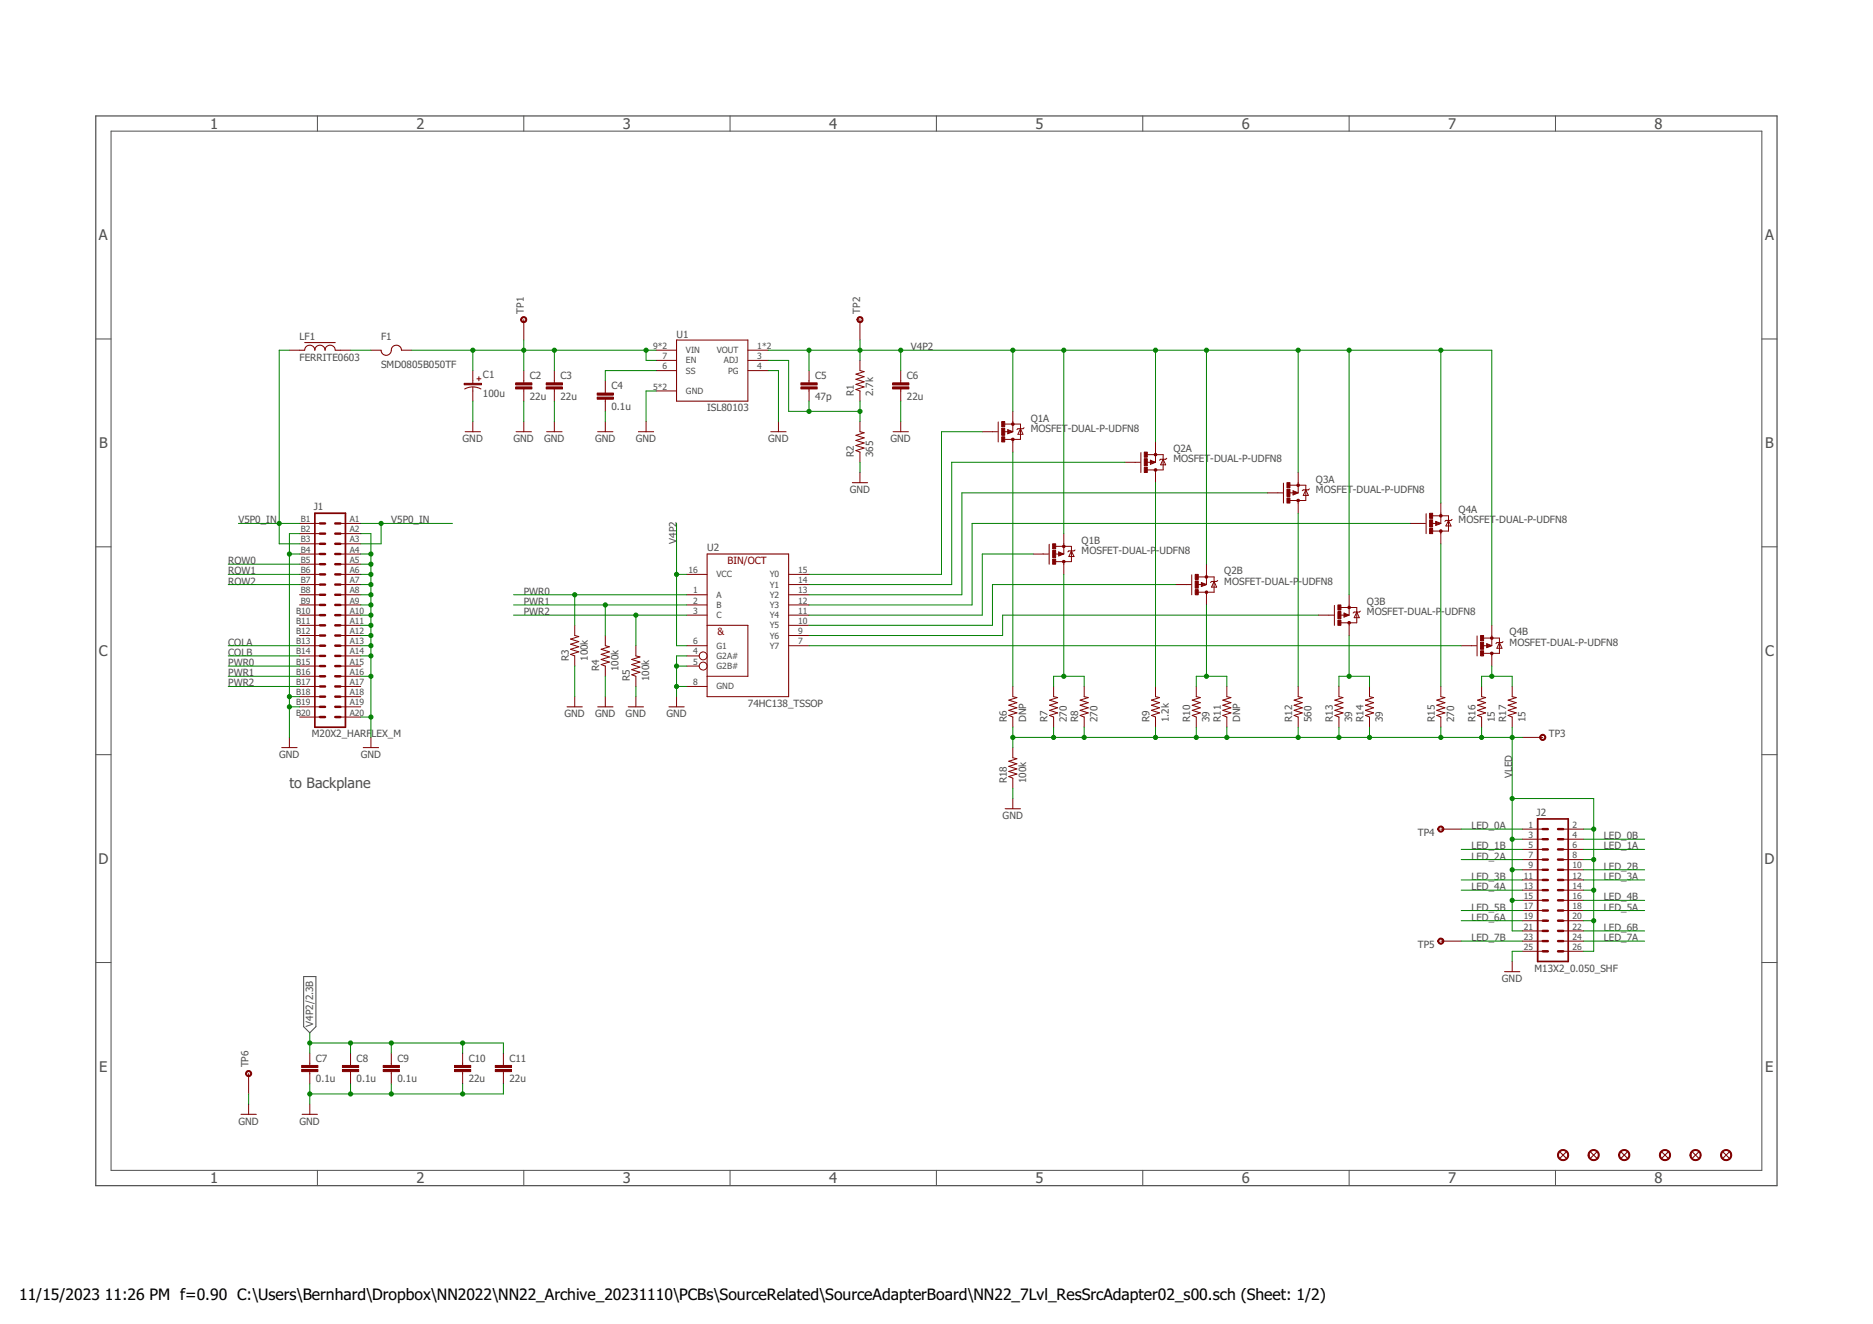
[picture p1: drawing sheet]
<svg xmlns="http://www.w3.org/2000/svg" width="420mm" height="297mm" viewBox="0 0 420 297" stroke-linecap="round" stroke-linejoin="round" font-family="sans-serif">
<path d="M21.5 26h377.1v240h-377.1z" fill="none" stroke="#505050" stroke-width=".28"/>
<g fill="none" stroke="#505050" stroke-width=".22">
<path d="M24.9 29.4h370.3v233.2h-370.3zM71.2 26v3.4M117.5 26v3.4M163.8 26v3.4M210.1 26v3.4M256.3 26v3.4M302.6 26v3.4M348.9 26v3.4M21.5 76.1h3.4M395.2 76.1h3.4M21.5 122.7h3.4M395.2 122.7h3.4"/>
<path d="M21.5 169.3h3.4M395.2 169.3h3.4M21.5 215.9h3.4M395.2 215.9h3.4M71.2 262.6v3.4M117.5 262.6v3.4M163.8 262.6v3.4M210.1 262.6v3.4M256.3 262.6v3.4M302.6 262.6v3.4M348.9 262.6v3.4"/>
</g>
<path d="M68.1 219.1h2.8v11.2l-1.4 1.4-1.4-1.4z" fill="none" stroke="#505050" stroke-width=".23"/>
<g fill="none" stroke="#800000" stroke-width=".23">
<path d="M67.2 78.6h1.1a1.14 1.14 0 0 1 1.2-1.2 1.14 1.14 0 0 1 1.1 1.2 1.14 1.14 0 0 1 1.2-1.2 1.14 1.14 0 0 1 1.1 1.2 1.14 1.14 0 0 1 1.2-1.2 1.14 1.14 0 0 1 1.1 1.2h1.1M68.3 76.9h6.9M85.5 78.6a1.17 1.17 0 0 0 1.3 1.1 1.17 1.17 0 0 0 1-1.4 1.15 1.15 0 0 1 1.3-.9 1.15 1.15 0 0 1 1 1.2M151.8 76.3h16v13.7h-16zM104.2 87.3l1.6-.5 1.1 .1 1 .4M104.4 96.9h3.4M115.8 96.9h3.4M122.6 96.9h3.5M134.1 96.9h3.4M143.2 96.9h3.4M172.9 96.9h3.4M200.3 96.9h3.5"/>
<path d="M223.9 94.7v4.4M191.2 108.3h3.4M255.9 101.5v4.5M287.9 108.4v4.5M319.9 115.3v4.4M158.6 124.3h18.3v32h-18.3zM235.4 122.1v4.5M267.3 129v4.4M299.3 135.8v4.5M127.2 158.6h3.4M134.1 158.6h3.4M140.9 158.6h3.5"/>
<path d="M150.1 158.6h3.4M158.6 140.3h9.2v11.4h-9.2M331.3 142.7v4.5M63.2 167.7h3.4M81.5 167.7h3.4M225.5 181.4h3.4M337.5 218h3.4M54.1 250h3.4M67.8 250h3.4M349.9 258.5l1.4 1.3M351.3 258.5l-1.4 1.3M356.8 258.5l1.4 1.3"/>
<path d="M358.2 258.5l-1.4 1.3M363.7 258.5l1.3 1.3M365 258.5l-1.3 1.3M372.8 258.5l1.4 1.3M374.2 258.5l-1.4 1.3M379.7 258.5l1.3 1.3M381 258.5l-1.3 1.3M386.5 258.5l1.4 1.3M387.9 258.5l-1.4 1.3"/>
</g>
<g fill="none" stroke="#800000" stroke-width=".22">
<path d="M64.9 78.6h2.3M76.3 78.6h2.3M83.2 78.6h2.3M90.1 78.6h2.3M117.5 71.7v4.6M147.2 78.6h4.6M167.8 78.6h4.5M192.9 71.7v4.6M106.1 83.1v3M106.1 86.8v3.2M106.1 94.6v2.3M107 85h.9"/>
<path d="M107.4 84.5v.9M117.5 83.1v2.8M117.5 87.3v2.7M117.5 94.6v2.3M124.4 83.1v2.8M124.4 87.3v2.7M124.4 94.6v2.3M135.8 85.4v2.8M135.8 89.6v2.7M135.8 94.6v2.3M144.9 94.6v2.3M147.2 80.9h4.6"/>
<path d="M147.2 87.7h4.6M147.2 83.1h4.6M167.8 80.9h4.5M167.8 83.1h4.5M174.6 94.6v2.3M181.5 83.1v2.8M181.5 87.3v2.7M192.9 80.9v2.2l.9 .3-1.8 .5 1.8 .6-1.8 .6 1.8 .6-1.8 .5 1.8 .6-1.8 .6 .9 .3v2.3M192.9 94.6v2.3l.9 .2-1.8 .6 1.8 .5-1.8 .6 1.8 .6-1.8 .5 1.8 .6-1.8 .6 .9 .3v2.3M202.1 83.1v2.8M202.1 87.3v2.7M202.1 94.6v2.3"/>
<path d="M220.3 96.9h3.5M225.4 96.9h.8M225.4 95.1h3.5v3.5h-3.5M226.1 96.4l1.1 .5-1.1 .4zM227.2 92.3v4.6M227.2 98.6v2.8M228.9 96.2l.6 1.2h-1.2zM229.7 95.9l-.2 .3h-1.2l-.2 .2M259.2 99.1v4.6M67.2 117.4h4.6M67.2 119.7h4.6M76.3 117.4h4.6"/>
<path d="M76.3 119.7h4.6M192.9 106v2.3M238.6 119.7v4.6M252.3 103.7h3.5M257.4 103.7h.8M257.4 102h3.5v3.4h-3.5M258.1 103.3l1.1 .4-1.1 .5zM259.2 105.4v2.9M260.9 103l.6 1.3h-1.2zM261.7 102.8l-.2 .2h-1.2l-.2 .3M284.4 110.6h3.4M289.4 110.6h.8"/>
<path d="M289.4 108.9h3.5v3.4h-3.5M290.1 110.1l1.1 .5-1.1 .4zM291.2 106v4.6M291.2 112.3v2.8M292.9 109.9l.6 1.2h-1.1zM293.7 109.7l-.2 .2h-1.1l-.3 .2M316.4 117.4h3.4M321.4 117.4h.8M321.4 115.7h3.5v3.4h-3.5M322.1 117l1.1 .4-1.1 .5zM323.2 112.9v4.5M323.2 119.1v2.9"/>
<path d="M324.9 116.8l.6 1.2h-1.1zM325.7 116.5l-.2 .3h-1.1l-.3 .2M67.2 122h4.6M67.2 124.3h4.6M67.2 126.6h4.6M67.2 128.9h4.6M67.2 131.1h4.6M67.2 133.4h4.6M67.2 135.7h4.6M67.2 138h4.6M76.3 122h4.6M76.3 124.3h4.6"/>
<path d="M76.3 126.6h4.6M76.3 128.9h4.6M76.3 131.1h4.6M76.3 133.4h4.6M76.3 135.7h4.6M76.3 138h4.6M154.1 128.9h4.5M154.1 133.4h4.5M154.1 135.7h4.5M154.1 138h4.5M176.9 128.9h4.6M176.9 131.1h4.6"/>
<path d="M176.9 133.4h4.6M176.9 135.7h4.6M176.9 138h4.6M231.8 124.3h3.4M236.8 124.3h.8M236.8 122.6h3.5v3.4h-3.5M237.5 123.8l1.1 .5-1.1 .4zM238.6 126v2.9M240.3 123.6l.6 1.3h-1.1zM241.2 123.4l-.3 .2h-1.1l-.3 .2M263.8 131.1h3.4M268.8 131.1h.8"/>
<path d="M268.8 129.4h3.6v3.5h-3.6M269.5 130.7l1.1 .4-1.1 .5zM270.6 126.6v4.5M270.6 132.9v2.8M272.4 130.5l.5 1.2h-1.1zM273.2 130.2l-.3 .3h-1.1l-.3 .2M295.8 138h3.4M300.8 138h.8M300.8 136.3h3.6v3.4h-3.6M301.5 137.5l1.1 .5-1.1 .5zM302.6 133.4v4.6M302.6 139.7v2.9"/>
<path d="M304.4 137.3l.5 1.3h-1.1zM305.2 137.1l-.3 .2h-1.1l-.2 .2M67.2 140.3h4.6M67.2 142.6h4.6M67.2 144.9h4.6M67.2 147.2h4.6M67.2 149.4h4.6M67.2 151.7h4.6M67.2 154h4.6M67.2 156.3h4.6M67.2 158.6h4.6M76.3 140.3h4.6"/>
<path d="M76.3 142.6h4.6M76.3 144.9h4.6M76.3 147.2h4.6M76.3 149.4h4.6M76.3 151.7h4.6M76.3 154h4.6M76.3 156.3h4.6M76.3 158.6h4.6M128.9 140.3v2.3l.9 .2-1.8 .6 1.8 .6-1.8 .5 1.8 .6-1.8 .6 1.8 .5-1.8 .6 .9 .4v2.2M128.9 156.3v2.3M135.8 142.6v2.3l.9 .2-1.8 .6 1.8 .5-1.8 .6 1.8 .6-1.8 .6 1.8 .5-1.8 .6 .9 .3v2.3M135.8 156.3v2.3"/>
<path d="M142.6 144.9v2.3l1 .2-1.9 .6 1.9 .5-1.9 .6 1.9 .6-1.9 .5 1.9 .6-1.9 .6 .9 .3v2.3M142.6 156.3v2.3M151.8 156.3v2.3M154.1 144.9h4.5M154.1 147.2h2.7M154.1 149.4h2.7M154.1 154h4.5M176.9 140.3h4.6M176.9 142.6h4.6M176.9 144.9h4.6M227.2 154v2.3l.9 .2-1.8 .6 1.8 .5-1.8 .6 1.8 .6-1.8 .6 1.8 .5-1.8 .6 .9 .4v2.3M236.3 154v2.3l1 .2-1.9 .6 1.9 .5-1.9 .6 1.9 .6-1.9 .6 1.9 .5-1.9 .6 .9 .4v2.3"/>
<path d="M243.2 154v2.3l.9 .2-1.8 .6 1.8 .5-1.8 .6 1.8 .6-1.8 .6 1.8 .5-1.8 .6 .9 .4v2.3M259.2 154v2.3l.9 .2-1.8 .6 1.8 .5-1.8 .6 1.8 .6-1.8 .6 1.8 .5-1.8 .6 .9 .4v2.3M268.4 154v2.3l.9 .2-1.9 .6 1.9 .5-1.9 .6 1.9 .6-1.9 .6 1.9 .5-1.9 .6 1 .4v2.3M275.2 154v2.3l.9 .2-1.8 .6 1.8 .5-1.8 .6 1.8 .6-1.8 .6 1.8 .5-1.8 .6 .9 .4v2.3M291.2 154v2.3l.9 .2-1.8 .6 1.8 .5-1.8 .6 1.8 .6-1.8 .6 1.8 .5-1.8 .6 .9 .4v2.3M300.4 154v2.3l.9 .2-1.9 .6 1.9 .5-1.9 .6 1.9 .6-1.9 .6 1.9 .5-1.9 .6 1 .4v2.3M307.2 154v2.3l.9 .2-1.8 .6 1.8 .5-1.8 .6 1.8 .6-1.8 .6 1.8 .5-1.8 .6 .9 .4v2.3M323.2 154v2.3l.9 .2-1.8 .6 1.8 .5-1.8 .6 1.8 .6-1.8 .6 1.8 .5-1.8 .6 .9 .4v2.3M327.8 144.9h3.4M332.4 154v2.3l.9 .2-1.9 .6 1.9 .5-1.9 .6 1.9 .6-1.9 .6 1.9 .5-1.9 .6 1 .4v2.3M332.8 144.9h.8M332.8 143.2h3.6v3.4h-3.6"/>
<path d="M333.5 144.4l1.1 .5-1.1 .4zM334.6 140.3v4.6M334.6 146.6v2.8M336.4 144.2l.5 1.2h-1.1zM337.2 144l-.3 .2h-1.1l-.2 .2M339.2 154v2.3l.9 .2-1.8 .6 1.8 .5-1.8 .6 1.8 .6-1.8 .6 1.8 .5-1.8 .6 .9 .4v2.3M64.9 165.4v2.3M67.2 160.9h4.6M76.3 160.9h4.6M83.2 165.4v2.3M227.2 167.7v2.3l.9 .2-1.8 .6 1.8 .6-1.8 .5 1.8 .6-1.8 .6 1.8 .6-1.8 .5 .9 .4v2.3M227.2 179.2v2.2"/>
<path d="M341.5 165.4h4.6M323.2 186h4.6M341.5 186h4.6M341.5 188.3h4.6M341.5 190.6h4.6M341.5 192.8h4.6M341.5 195.1h4.6M341.5 197.4h4.6M341.5 199.7h4.6M350.6 186h4.6M350.6 188.3h4.6M350.6 190.6h4.6"/>
<path d="M350.6 192.8h4.6M350.6 195.1h4.6M350.6 197.4h4.6M350.6 199.7h4.6M323.2 211.1h4.6M339.2 215.7v2.3M341.5 202h4.6M341.5 204.3h4.6M341.5 206.6h4.6M341.5 208.9h4.6M341.5 211.1h4.6M341.5 213.4h4.6"/>
<path d="M350.6 202h4.6M350.6 204.3h4.6M350.6 206.6h4.6M350.6 208.9h4.6M350.6 211.1h4.6M350.6 213.4h4.6M69.5 236.3v2.7M78.6 236.3v2.7M87.8 236.3v2.7M103.8 236.3v2.7M112.9 236.3v2.7M55.8 240.9v4.5"/>
<path d="M55.8 247.7v2.3M69.5 240.4v2.7M69.5 247.7v2.3M78.6 240.4v2.7M87.8 240.4v2.7M103.8 240.4v2.7M112.9 240.4v2.7"/>
<circle cx="157.7" cy="147.2" r=".89"/>
<circle cx="157.7" cy="149.4" r=".89"/>
</g>
<g fill="none" stroke="#800000" stroke-width=".55">
<path d="M71.8 119.7h1.1M71.8 117.4h1.1M75.2 119.7h1.1M75.2 117.4h1.1M71.8 122h1.1M71.8 124.3h1.1M71.8 126.6h1.1M71.8 128.9h1.1M71.8 131.1h1.1M71.8 133.4h1.1M71.8 135.7h1.1M71.8 138h1.1"/>
<path d="M75.2 122h1.1M75.2 124.3h1.1M75.2 126.6h1.1M75.2 128.9h1.1M75.2 131.1h1.1M75.2 133.4h1.1M75.2 135.7h1.1M75.2 138h1.1M71.8 144.9h1.1M71.8 142.6h1.1M71.8 140.3h1.1M71.8 147.2h1.1"/>
<path d="M71.8 149.4h1.1M71.8 151.7h1.1M71.8 154h1.1M71.8 156.3h1.1M71.8 158.6h1.1M75.2 144.9h1.1M75.2 142.6h1.1M75.2 140.3h1.1M75.2 147.2h1.1M75.2 149.4h1.1M75.2 151.7h1.1M75.2 154h1.1"/>
<path d="M75.2 156.3h1.1M75.2 158.6h1.1M71.8 160.9h1.1M75.2 160.9h1.1M346.1 190.6h1.1M346.1 188.3h1.1M346.1 186h1.1M346.1 192.8h1.1M346.1 195.1h1.1M346.1 197.4h1.1M346.1 199.7h1.1M349.5 190.6h1.1"/>
<path d="M349.5 188.3h1.1M349.5 186h1.1M349.5 192.8h1.1M349.5 195.1h1.1M349.5 197.4h1.1M349.5 199.7h1.1M346.1 202h1.1M346.1 204.3h1.1M346.1 206.6h1.1M346.1 213.4h1.1M346.1 211.1h1.1M346.1 208.9h1.1"/>
<path d="M349.5 202h1.1M349.5 204.3h1.1M349.5 206.6h1.1M349.5 213.4h1.1M349.5 211.1h1.1M349.5 208.9h1.1"/>
</g>
<path d="M70.6 115.1h6.9v48.1h-6.9zM344.9 183.7h6.9v32h-6.9z" fill="none" stroke="#800000" stroke-width=".38"/>
<g fill="#800000" stroke="#800000" stroke-width=".22">
<path d="M55.3 240.4a.69 .69 0 0 1 1.1 .1 .69 .69 0 0 1-.5 1 .69 .69 0 0 1-.8-.6h.2a.46 .46 0 0 1 .6-.5 .46 .46 0 0 1 .2 .7 .46 .46 0 0 1-.7-.1l-.1-.1h-.2z" fill-rule="evenodd"/>
<path d="M322.7 185.5a.69 .69 0 0 1 1.1 .2 .69 .69 0 0 1-.4 1 .69 .69 0 0 1-.9-.7h.2a.46 .46 0 0 1 .6-.5 .46 .46 0 0 1 .2 .8 .46 .46 0 0 1-.7-.1l-.3-.2z" fill-rule="evenodd"/>
<path d="M322.7 210.7a.69 .69 0 0 1 1.1 .1 .69 .69 0 0 1-.4 1 .69 .69 0 0 1-.9-.7h.2a.46 .46 0 0 1 .7-.4 .46 .46 0 0 1 .1 .7 .46 .46 0 0 1-.7-.1l-.1-.2h-.2z" fill-rule="evenodd"/>
<path d="M192.4 71.2a.68 .68 0 0 1 1.1 .1 .68 .68 0 0 1-.4 1.1 .68 .68 0 0 1-.9-.7h.3a.46 .46 0 0 1 .6-.4 .46 .46 0 0 1 .1 .8 .46 .46 0 0 1-.7-.2v-.2h-.3z" fill-rule="evenodd"/>
<path d="M349.8 258.3a1.26 1.26 0 0 1 1.9 .2 1.26 1.26 0 0 1-.8 1.9 1.26 1.26 0 0 1-1.5-1.3h.2a1.03 1.03 0 0 1 1.5-.9 1.03 1.03 0 0 1 .2 1.7 1.03 1.03 0 0 1-1.6-.5l-.1-.3h-.2z" fill-rule="evenodd"/>
<path d="M356.6 258.3a1.26 1.26 0 0 1 2 .2 1.26 1.26 0 0 1-.8 1.9 1.26 1.26 0 0 1-1.6-1.3h.3a1.03 1.03 0 0 1 1.4-.9 1.03 1.03 0 0 1 .3 1.7 1.03 1.03 0 0 1-1.7-.5v-.3h-.3z" fill-rule="evenodd"/>
<path d="M363.5 258.3a1.26 1.26 0 0 1 1.9 .2 1.26 1.26 0 0 1-.7 1.9 1.26 1.26 0 0 1-1.6-1.3h.2a1.03 1.03 0 0 1 1.5-.9 1.03 1.03 0 0 1 .2 1.7 1.03 1.03 0 0 1-1.6-.5l-.1-.3h-.2z" fill-rule="evenodd"/>
<path d="M372.6 258.3a1.26 1.26 0 0 1 2 .2 1.26 1.26 0 0 1-.8 1.9 1.26 1.26 0 0 1-1.6-1.3h.3a1.03 1.03 0 0 1 1.4-.9 1.03 1.03 0 0 1 .3 1.7 1.03 1.03 0 0 1-1.7-.5v-.3h-.3z" fill-rule="evenodd"/>
<path d="M379.5 258.3a1.26 1.26 0 0 1 1.9 .2 1.26 1.26 0 0 1-.7 1.9 1.26 1.26 0 0 1-1.6-1.3h.2a1.03 1.03 0 0 1 1.5-.9 1.03 1.03 0 0 1 .2 1.7 1.03 1.03 0 0 1-1.6-.5l-.1-.3h-.2z" fill-rule="evenodd"/>
<path d="M386.3 258.3a1.26 1.26 0 0 1 2 .2 1.26 1.26 0 0 1-.8 1.9 1.26 1.26 0 0 1-1.5-1.3h.2a1.02 1.02 0 0 1 1.4-.9 1.02 1.02 0 0 1 .3 1.7 1.02 1.02 0 0 1-1.7-.5v-.3h-.2z" fill-rule="evenodd"/>
<path d="M117 71.2a.68 .68 0 0 1 1.1 .2 .68 .68 0 0 1-.4 1 .68 .68 0 0 1-.9-.7h.2a.46 .46 0 0 1 .7-.4 .46 .46 0 0 1 .1 .8 .46 .46 0 0 1-.7-.2l-.1-.2h-.2z" fill-rule="evenodd"/>
<path d="M345.6 165a.69 .69 0 0 1 1.1 .1 .69 .69 0 0 1-.5 1 .69 .69 0 0 1-.8-.7h.2a.46 .46 0 0 1 .6-.4 .46 .46 0 0 1 .2 .7 .46 .46 0 0 1-.7-.1l-.3-.2z" fill-rule="evenodd"/>
<circle cx="227.2" cy="98.6" r=".3"/>
<circle cx="227.2" cy="95.1" r=".3"/>
<circle cx="238.6" cy="126" r=".3"/>
<circle cx="238.6" cy="122.6" r=".3"/>
<circle cx="259.2" cy="105.4" r=".3"/>
<circle cx="259.2" cy="102" r=".3"/>
<circle cx="291.2" cy="112.3" r=".3"/>
<circle cx="291.2" cy="108.9" r=".3"/>
<circle cx="323.2" cy="119.1" r=".3"/>
<circle cx="323.2" cy="115.7" r=".3"/>
<circle cx="270.6" cy="132.9" r=".3"/>
<circle cx="270.6" cy="129.4" r=".3"/>
<circle cx="302.6" cy="139.7" r=".3"/>
<circle cx="302.6" cy="136.3" r=".3"/>
<circle cx="334.6" cy="146.6" r=".3"/>
<circle cx="334.6" cy="143.2" r=".3"/>
</g>
<g fill="#800000" stroke="#800000" stroke-width=".22">
<path d="M104.1 86h3.9v.3h-3.9z"/>
<path d="M115.7 86.8h3.6v.5h-3.6z"/>
<path d="M115.7 85.9h3.6v.5h-3.6z"/>
<path d="M200.2 86.8h3.7v.5h-3.7z"/>
<path d="M200.2 85.9h3.7v.5h-3.7z"/>
<path d="M67.7 239.9h3.6v.5h-3.6z"/>
<path d="M67.7 239h3.6v.5h-3.6z"/>
<path d="M76.8 239.9h3.7v.5h-3.7z"/>
<path d="M76.8 239h3.7v.5h-3.7z"/>
<path d="M122.5 86.8h3.7v.5h-3.7z"/>
<path d="M122.5 85.9h3.7v.5h-3.7z"/>
<path d="M134 89.1h3.6v.5h-3.6z"/>
<path d="M134 88.2h3.6v.4h-3.6z"/>
<path d="M179.7 86.8h3.6v.5h-3.6z"/>
<path d="M179.7 85.9h3.6v.5h-3.6z"/>
<path d="M224.7 98h.7v1.1h-.7z"/>
<path d="M224.7 94.6h.7v1.1h-.7z"/>
<path d="M224.7 96.1h.7v1.6h-.7z"/>
<path d="M236.1 125.4h.7v1.2h-.7z"/>
<path d="M236.1 122h.7v1.1h-.7z"/>
<path d="M236.1 123.5h.7v1.6h-.7z"/>
<path d="M256.7 104.9h.7v1.1h-.7z"/>
<path d="M256.7 101.4h.7v1.2h-.7z"/>
<path d="M256.7 102.9h.7v1.6h-.7z"/>
<path d="M288.7 111.7h.7v1.2h-.7z"/>
<path d="M288.7 108.3h.7v1.1h-.7z"/>
<path d="M288.7 109.8h.7v1.6h-.7z"/>
<path d="M320.7 118.6h.7v1.1h-.7z"/>
<path d="M320.7 115.1h.7v1.2h-.7z"/>
<path d="M320.7 116.6h.7v1.6h-.7z"/>
<path d="M268.1 132.3h.7v1.1h-.7z"/>
<path d="M268.1 128.9h.7v1.1h-.7z"/>
<path d="M268.1 130.3h.7v1.7h-.7z"/>
<path d="M300.1 139.1h.7v1.2h-.7z"/>
<path d="M300.1 135.7h.7v1.2h-.7z"/>
<path d="M300.1 137.2h.7v1.6h-.7z"/>
<path d="M332.1 146h.7v1.2h-.7z"/>
<path d="M332.1 142.6h.7v1.1h-.7z"/>
<path d="M332.1 144.1h.7v1.6h-.7z"/>
<path d="M102 239.9h3.6v.5h-3.6z"/>
<path d="M102 239h3.6v.5h-3.6z"/>
<path d="M111.1 239.9h3.6v.5h-3.6z"/>
<path d="M111.1 239h3.6v.5h-3.6z"/>
<path d="M86 239.9h3.6v.5h-3.6z"/>
<path d="M86 239h3.6v.5h-3.6z"/>
</g>
<path d="M226.4 96.9h-.2v-.3l.8 .3-.8 .2M258.4 103.7h-.2v-.2l.8 .2-.8 .2M290.4 110.6h-.2v-.3l.8 .3-.8 .2M322.4 117.4h-.2v-.2l.8 .2-.8 .3M237.8 124.3h-.2v-.2l.8 .2-.8 .2M269.8 131.1h-.2v-.2l.8 .2-.8 .3M301.8 138h-.2v-.2l.8 .2-.8 .2M333.8 144.9h-.2v-.3l.8 .3-.8 .2" fill="none" stroke="#800000" stroke-width=".28"/>
<g fill="none" stroke="#008000" stroke-width=".22">
<path d="M64.9 78.6h-2.3v43.4h4.6M78.6 78.6h4.6M92.4 78.6h54.8M106.1 78.6v4.5M117.5 76.3v6.8M124.4 78.6v4.5M144.9 78.6v2.3h2.3M172.3 78.6h162.3v61.7M181.5 78.6v4.5M192.9 76.3v4.6M202.1 78.6v4.5M227.2 78.6v13.7"/>
<path d="M238.6 78.6v41.1M259.2 78.6v20.5M270.6 78.6v48M291.2 78.6v27.4M302.6 78.6v54.8M323.2 78.6v34.3M106.1 90v4.6M117.5 90v4.6M124.4 90v4.6M135.8 92.3v2.3M147.2 83.1h-11.4v2.3M147.2 87.7h-2.3v6.9"/>
<path d="M172.3 83.1h2.3v11.5M172.3 80.9h4.6v11.4h16M181.5 90v2.3M192.9 90v4.6M202.1 90v4.6M220.3 96.9h-9.1v32h-29.7M53.5 117.4h13.7M67.2 119.7h-2.3v45.7M80.9 119.7h2.3v45.7M80.9 117.4h20.6M85.5 117.4v4.6h-4.6M151.8 117.4v27.5h2.3"/>
<path d="M192.9 103.7v2.3M227.2 101.4v52.6M252.3 103.7h-38.8v27.4h-32M259.2 108.3v45.7M284.4 110.6h-68.6v22.8h-34.3M291.2 115.1v38.9M316.4 117.4h-98.3v18.3h-36.6M51.2 128.9h16M51.2 131.1h16M51.2 126.6h16M64.9 124.3h2.3M80.9 124.3h2.3"/>
<path d="M80.9 128.9h2.3M80.9 131.1h2.3M80.9 126.6h2.3M80.9 138h2.3M80.9 135.7h2.3M80.9 133.4h2.3M115.2 138h38.9M115.2 135.7h38.9M115.2 133.4h38.9M128.9 133.4v6.9M135.8 135.7v6.9M142.6 138v6.9"/>
<path d="M151.8 128.9h2.3M231.8 124.3h-11.5v13.7h-38.8M238.6 128.9v22.8M263.8 131.1h-41.2v9.2h-41.1M270.6 135.7v16M295.8 138h-70.9v4.6h-43.4M323.2 122v32M51.2 144.9h16M51.2 151.7h16M51.2 147.2h16M51.2 149.4h16M51.2 154h16"/>
<path d="M64.9 158.6h2.3M64.9 156.3h2.3M80.9 140.3h2.3M80.9 144.9h2.3M80.9 151.7h2.3M80.9 147.2h2.3M80.9 142.6h2.3M128.9 149.4v6.9M135.8 151.7v4.6M142.6 154v2.3M151.8 149.4h2.3M151.8 154h2.3"/>
<path d="M154.1 147.2h-2.3v9.1M181.5 144.9h146.3M236.3 154v-2.3h6.9v2.3M268.4 154v-2.3h6.8v2.3M300.4 154v-2.3h6.8v2.3M302.6 142.6v9.1M332.4 154v-2.3h6.8v2.3M334.6 149.4v2.3M80.9 160.9h2.3M227.2 163.2v4.5M227.2 176.9v2.3M227.2 165.4h114.3"/>
<path d="M236.3 163.2v2.2M243.2 163.2v2.2M259.2 163.2v2.2M268.4 163.2v2.2M275.2 163.2v2.2M291.2 163.2v2.2M300.4 163.2v2.2M307.2 163.2v2.2M323.2 163.2v2.2M332.4 163.2v2.2M339.2 163.2v45.7h2.3M339.2 179.2h18.3v34.2h-2.3"/>
<path d="M327.8 186h13.7M327.8 190.6h13.7M327.8 192.8h13.7M327.8 197.4h13.7M327.8 199.7h13.7M339.2 188.3h2.3M339.2 195.1h2.3M355.2 186h2.3M355.2 188.3h13.7M355.2 190.6h13.7M355.2 192.8h2.3M355.2 197.4h13.7"/>
<path d="M355.2 199.7h2.3M355.2 195.1h13.7M327.8 211.1h13.7M327.8 204.3h13.7M327.8 206.6h13.7M339.2 202h2.3M341.5 213.4h-2.3v2.3M355.2 211.1h13.7M355.2 204.3h13.7M355.2 206.6h2.3M355.2 202h13.7M355.2 208.9h13.7"/>
<path d="M69.5 231.7v4.6M69.5 234h43.4v2.3M78.6 234v2.3M87.8 234v2.3M103.8 234v2.3M55.8 245.4v2.3M69.5 243.1v4.6M78.6 243.1v2.3M87.8 243.1v2.3M103.8 243.1v2.3M112.9 243.1v2.3h-43.4"/>
</g>
<g fill="#008000" stroke="#008000" stroke-width=".22">
<circle cx="64.9" cy="158.6" r=".47"/>
<circle cx="64.9" cy="156.3" r=".47"/>
<circle cx="64.9" cy="124.3" r=".47"/>
<circle cx="83.2" cy="128.9" r=".47"/>
<circle cx="83.2" cy="131.1" r=".47"/>
<circle cx="83.2" cy="140.3" r=".47"/>
<circle cx="83.2" cy="144.9" r=".47"/>
<circle cx="83.2" cy="151.7" r=".47"/>
<circle cx="83.2" cy="160.9" r=".47"/>
<circle cx="83.2" cy="124.3" r=".47"/>
<circle cx="83.2" cy="126.6" r=".47"/>
<circle cx="83.2" cy="147.2" r=".47"/>
<circle cx="83.2" cy="138" r=".47"/>
<circle cx="83.2" cy="135.7" r=".47"/>
<circle cx="83.2" cy="133.4" r=".47"/>
<circle cx="83.2" cy="142.6" r=".47"/>
<circle cx="69.5" cy="245.4" r=".47"/>
<circle cx="78.6" cy="245.4" r=".47"/>
<circle cx="103.8" cy="245.4" r=".47"/>
<circle cx="87.8" cy="245.4" r=".47"/>
<circle cx="151.8" cy="149.4" r=".47"/>
<circle cx="151.8" cy="154" r=".47"/>
<circle cx="69.5" cy="234" r=".47"/>
<circle cx="78.6" cy="234" r=".47"/>
<circle cx="103.8" cy="234" r=".47"/>
<circle cx="87.8" cy="234" r=".47"/>
<circle cx="202.1" cy="78.6" r=".47"/>
<circle cx="192.9" cy="78.6" r=".47"/>
<circle cx="181.5" cy="78.6" r=".47"/>
<circle cx="323.2" cy="78.6" r=".47"/>
<circle cx="302.6" cy="78.6" r=".47"/>
<circle cx="291.2" cy="78.6" r=".47"/>
<circle cx="270.6" cy="78.6" r=".47"/>
<circle cx="259.2" cy="78.6" r=".47"/>
<circle cx="227.2" cy="78.6" r=".47"/>
<circle cx="238.6" cy="78.6" r=".47"/>
<circle cx="151.8" cy="128.9" r=".47"/>
<circle cx="128.9" cy="133.4" r=".47"/>
<circle cx="135.8" cy="135.7" r=".47"/>
<circle cx="142.6" cy="138" r=".47"/>
<circle cx="62.6" cy="117.4" r=".47"/>
<circle cx="85.5" cy="117.4" r=".47"/>
<circle cx="106.1" cy="78.6" r=".47"/>
<circle cx="117.5" cy="78.6" r=".47"/>
<circle cx="144.9" cy="78.6" r=".47"/>
<circle cx="124.4" cy="78.6" r=".47"/>
<circle cx="192.9" cy="92.3" r=".47"/>
<circle cx="181.5" cy="92.3" r=".47"/>
<circle cx="339.2" cy="202" r=".47"/>
<circle cx="339.2" cy="195.1" r=".47"/>
<circle cx="339.2" cy="188.3" r=".47"/>
<circle cx="339.2" cy="179.2" r=".47"/>
<circle cx="357.5" cy="206.6" r=".47"/>
<circle cx="357.5" cy="199.7" r=".47"/>
<circle cx="357.5" cy="192.8" r=".47"/>
<circle cx="357.5" cy="186" r=".47"/>
<circle cx="332.4" cy="165.4" r=".47"/>
<circle cx="323.2" cy="165.4" r=".47"/>
<circle cx="307.2" cy="165.4" r=".47"/>
<circle cx="300.4" cy="165.4" r=".47"/>
<circle cx="291.2" cy="165.4" r=".47"/>
<circle cx="275.2" cy="165.4" r=".47"/>
<circle cx="268.4" cy="165.4" r=".47"/>
<circle cx="259.2" cy="165.4" r=".47"/>
<circle cx="243.2" cy="165.4" r=".47"/>
<circle cx="236.3" cy="165.4" r=".47"/>
<circle cx="339.2" cy="165.4" r=".47"/>
<circle cx="227.2" cy="165.4" r=".47"/>
<circle cx="238.6" cy="151.7" r=".47"/>
<circle cx="270.6" cy="151.7" r=".47"/>
<circle cx="302.6" cy="151.7" r=".47"/>
<circle cx="334.6" cy="151.7" r=".47"/>
</g>
<g font-size="3.5">
<text x="4.3" y="291.7">11/15/2023</text>
<text x="23.5" y="291.7">11:26 PM f=0.90 C:\Users\Bernhard\Dropbox\NN2022\NN22_Archive_20231110\PCBs\SourceRelated\SourceAdapterBoard\NN22_7Lvl_ResSrcAdapter02_s00.sch (Sheet: 1/2)</text>
</g>
<g font-size="3.3" fill="#505050">
<text x="47.2" y="28.9">1</text>
<text x="93.5" y="28.9">2</text>
<text x="139.7" y="28.9">3</text>
<text x="186" y="28.9">4</text>
<text x="232.3" y="28.9">5</text>
<text x="278.6" y="28.9">6</text>
<text x="324.9" y="28.9">7</text>
<text x="371.2" y="28.9">8</text>
<text x="22.2" y="53.9">A</text>
<text x="395.9" y="53.9">A</text>
<text x="22.2" y="100.5">B</text>
<text x="396" y="100.5">B</text>
<text x="22.2" y="147.2">C</text>
<text x="395.9" y="147.2">C</text>
<text x="22.1" y="193.8">D</text>
<text x="395.8" y="193.8">D</text>
<text x="22.3" y="240.4">E</text>
<text x="396" y="240.4">E</text>
<text x="47.2" y="265.5">1</text>
<text x="93.5" y="265.5">2</text>
<text x="139.7" y="265.5">3</text>
<text x="186" y="265.5">4</text>
<text x="232.3" y="265.5">5</text>
<text x="278.6" y="265.5">6</text>
<text x="324.9" y="265.5">7</text>
<text x="371.2" y="265.5">8</text>
</g>
<text font-size="3.2" fill="#505050" x="64.9" y="176.9">to Backplane</text>
<g font-size="2.2" fill="#505050">
<text x="117.5" y="70.3" transform="rotate(-90 117.5 70.3)">TP1</text>
<text x="192.9" y="70.3" transform="rotate(-90 192.9 70.3)">TP2</text>
<text x="67.2" y="76.3">LF1</text>
<text x="85.5" y="76.3">F1</text>
<text x="151.8" y="75.8">U1</text>
<text x="67.2" y="81.1">FERRITE0603</text>
<text x="85.5" y="82.5">SMD0805B050TF</text>
<text x="204.3" y="78.6">V4P2</text>
<text x="108.3" y="84.7">C1</text>
<text x="108.3" y="89.1">100u</text>
<text x="118.9" y="89.7">22u</text>
<text x="118.9" y="85.1">C2</text>
<text x="125.7" y="89.7">22u</text>
<text x="125.7" y="85.1">C3</text>
<text x="137.1" y="87.4">C4</text>
<text x="182.9" y="89.7">47p</text>
<text x="182.9" y="85.1">C5</text>
<text x="191.6" y="88.9" transform="rotate(-90 191.6 88.9)">R1</text>
<text x="195.9" y="88.9" transform="rotate(-90 195.9 88.9)">2.7k</text>
<text x="203.4" y="89.7">22u</text>
<text x="203.4" y="85.1">C6</text>
<text x="137.1" y="91.9">0.1u</text>
<text x="158.6" y="92.3">ISL80103</text>
<text x="231.2" y="94.6">Q1A</text>
<text x="103.8" y="99.1">GND</text>
<text x="115.2" y="99.1">GND</text>
<text x="122.1" y="99.1">GND</text>
<text x="133.5" y="99.1">GND</text>
<text x="142.6" y="99.1">GND</text>
<text x="172.3" y="99.1">GND</text>
<text x="199.8" y="99.1">GND</text>
<text x="231.2" y="96.9">MOSFET-DUAL-P-UDFN8</text>
<text x="263.2" y="101.4">Q2A</text>
<text x="191.6" y="102.6" transform="rotate(-90 191.6 102.6)">R2</text>
<text x="195.9" y="102.6" transform="rotate(-90 195.9 102.6)">365</text>
<text x="263.2" y="103.7">MOSFET-DUAL-P-UDFN8</text>
<text x="190.6" y="110.6">GND</text>
<text x="295.2" y="110.6">MOSFET-DUAL-P-UDFN8</text>
<text x="295.2" y="108.3">Q3A</text>
<text x="53.5" y="117.4">V5P0_IN</text>
<text x="70.4" y="114.5">J1</text>
<text x="87.8" y="117.4">V5P0_IN</text>
<text x="327.2" y="117.4">MOSFET-DUAL-P-UDFN8</text>
<text x="327.2" y="115.1">Q4A</text>
<text x="151.8" y="122" transform="rotate(-90 151.8 122)">V4P2</text>
<text x="158.6" y="123.6">U2</text>
<text x="242.6" y="124.3">MOSFET-DUAL-P</text>
<text x="242.6" y="122">Q1B</text>
<text x="259.3" y="124.3">-UDFN8</text>
<text x="51.2" y="126.6">ROW0</text>
<text x="51.2" y="128.9">ROW1</text>
<text x="51.2" y="131.1">ROW2</text>
<text x="274.6" y="131.1">MOSFET-DUAL-P</text>
<text x="274.6" y="128.9">Q2B</text>
<text x="291.3" y="131.1">-UDFN8</text>
<text x="117.5" y="133.4">PWR0</text>
<text x="117.5" y="135.7">PWR1</text>
<text x="306.6" y="135.7">Q3B</text>
<text x="117.5" y="138">PWR2</text>
<text x="306.6" y="138">MOSFET-DUAL-P</text>
<text x="323.3" y="138">-UDFN8</text>
<text x="338.6" y="142.6">Q4B</text>
<text x="51.2" y="149.4">PWR0</text>
<text x="51.2" y="147.1">COLB</text>
<text x="51.2" y="144.9">COLA</text>
<text x="127.6" y="148.3" transform="rotate(-90 127.6 148.3)">R3</text>
<text x="131.9" y="148.3" transform="rotate(-90 131.9 148.3)">100k</text>
<text x="338.6" y="144.9">MOSFET-DUAL-P-UDFN8</text>
<text x="51.2" y="151.7">PWR1</text>
<text x="51.2" y="154">PWR2</text>
<text x="134.4" y="150.6" transform="rotate(-90 134.4 150.6)">R4</text>
<text x="138.7" y="150.6" transform="rotate(-90 138.7 150.6)">100k</text>
<text x="141.3" y="152.9" transform="rotate(-90 141.3 152.9)">R5</text>
<text x="145.6" y="152.9" transform="rotate(-90 145.6 152.9)">100k</text>
<text x="126.6" y="160.9">GND</text>
<text x="133.5" y="160.9">GND</text>
<text x="140.3" y="160.9">GND</text>
<text x="149.5" y="160.9">GND</text>
<text x="167.8" y="158.6">74HC138_TSSOP</text>
<text x="69.9" y="165.4">M20X2_HARF</text>
<text x="83.3" y="165.4">LEX_M</text>
<text x="225.9" y="162" transform="rotate(-90 225.9 162)">R6</text>
<text x="230.2" y="162" transform="rotate(-90 230.2 162)">DNP</text>
<text x="235" y="162" transform="rotate(-90 235 162)">R7</text>
<text x="239.3" y="162" transform="rotate(-90 239.3 162)">270</text>
<text x="241.9" y="162" transform="rotate(-90 241.9 162)">R8</text>
<text x="246.2" y="162" transform="rotate(-90 246.2 162)">270</text>
<text x="257.9" y="162" transform="rotate(-90 257.9 162)">R9</text>
<text x="262.2" y="162" transform="rotate(-90 262.2 162)">1.2k</text>
<text x="267" y="162" transform="rotate(-90 267 162)">R10</text>
<text x="271.3" y="162" transform="rotate(-90 271.3 162)">39</text>
<text x="273.9" y="162" transform="rotate(-90 273.9 162)">R11</text>
<text x="278.2" y="162" transform="rotate(-90 278.2 162)">DNP</text>
<text x="289.9" y="162" transform="rotate(-90 289.9 162)">R12</text>
<text x="294.2" y="162" transform="rotate(-90 294.2 162)">560</text>
<text x="299" y="162" transform="rotate(-90 299 162)">R13</text>
<text x="303.3" y="162" transform="rotate(-90 303.3 162)">39</text>
<text x="305.9" y="162" transform="rotate(-90 305.9 162)">R14</text>
<text x="310.2" y="162" transform="rotate(-90 310.2 162)">39</text>
<text x="321.9" y="162" transform="rotate(-90 321.9 162)">R15</text>
<text x="326.2" y="162" transform="rotate(-90 326.2 162)">270</text>
<text x="331" y="162" transform="rotate(-90 331 162)">R16</text>
<text x="335.3" y="162" transform="rotate(-90 335.3 162)">15</text>
<text x="337.9" y="162" transform="rotate(-90 337.9 162)">R17</text>
<text x="342.2" y="162" transform="rotate(-90 342.2 162)">15</text>
<text x="347.4" y="165.4">TP3</text>
<text x="62.6" y="170">GND</text>
<text x="80.9" y="170">GND</text>
<text x="225.9" y="175.7" transform="rotate(-90 225.9 175.7)">R18</text>
<text x="230.2" y="175.7" transform="rotate(-90 230.2 175.7)">100k</text>
<text x="339.2" y="174.6" transform="rotate(-90 339.2 174.6)">VLED</text>
<text x="224.9" y="183.7">GND</text>
<text x="344.7" y="183">J2</text>
<text x="318.1" y="187.6">TP4</text>
<text x="330.1" y="186">LED_0A</text>
<text x="330.1" y="190.6">LED_1B</text>
<text x="359.8" y="188.3">LED_0B</text>
<text x="359.8" y="190.6">LED_1A</text>
<text x="330.1" y="192.9">LED_2A</text>
<text x="330.1" y="197.4">LED_3B</text>
<text x="359.8" y="195.1">LED_2B</text>
<text x="359.8" y="197.4">LED_3A</text>
<text x="330.1" y="199.7">LED_4A</text>
<text x="359.8" y="202">LED_4B</text>
<text x="330.1" y="204.3">LED_5B</text>
<text x="330.1" y="206.6">LED_6A</text>
<text x="359.8" y="204.3">LED_5A</text>
<text x="359.8" y="208.9">LED_6B</text>
<text x="318.1" y="212.8">TP5</text>
<text x="330.1" y="211.1">LED_7B</text>
<text x="359.8" y="211.1">LED_7A</text>
<text x="336.9" y="220.3">GND</text>
<text x="344.2" y="218">M13X2_0.050_SHF</text>
<text x="70.3" y="230.3" transform="rotate(-90 70.3 230.3)">V4P2/2.3B</text>
<text x="55.8" y="239.5" transform="rotate(-90 55.8 239.5)">TP6</text>
<text x="70.9" y="238.2">C7</text>
<text x="80" y="238.2">C8</text>
<text x="89.1" y="238.2">C9</text>
<text x="105.1" y="238.2">C10</text>
<text x="114.3" y="238.2">C11</text>
<text x="70.9" y="242.8">0.1u</text>
<text x="80" y="242.8">0.1u</text>
<text x="89.1" y="242.8">0.1u</text>
<text x="105.1" y="242.8">22u</text>
<text x="114.3" y="242.8">22u</text>
<text x="53.5" y="252.3">GND</text>
<text x="67.2" y="252.3">GND</text>
</g>
<g font-size="2.2" fill="#800000">
<text x="163.2" y="126.6">BIN/OCT</text>
<text x="160.9" y="142.6">&amp;</text>
</g>
<g font-size="1.9" fill="#505050">
<text x="146.5" y="78.3">9*2</text>
<text x="148.6" y="80.5">7</text>
<text x="148.6" y="82.8">6</text>
<text x="153.9" y="81.5">EN</text>
<text x="153.9" y="79.3">VIN</text>
<text x="153.9" y="83.8">SS</text>
<text x="160.8" y="79.3">VOUT</text>
<text x="162.4" y="81.6">ADJ</text>
<text x="163.3" y="83.8">PG</text>
<text x="169.9" y="80.5">3</text>
<text x="169.9" y="78.3">1*2</text>
<text x="169.9" y="82.8">4</text>
<text x="146.5" y="87.4">5*2</text>
<text x="153.9" y="88.4">GND</text>
<text x="67.5" y="117.1">B1</text>
<text x="67.5" y="119.4">B2</text>
<text x="78.4" y="117.1">A1</text>
<text x="78.4" y="119.4">A2</text>
<text x="67.5" y="121.7">B3</text>
<text x="67.5" y="124">B4</text>
<text x="78.4" y="121.7">A3</text>
<text x="78.4" y="124">A4</text>
<text x="67.5" y="126.3">B5</text>
<text x="67.5" y="128.5">B6</text>
<text x="67.5" y="130.8">B7</text>
<text x="78.4" y="126.3">A5</text>
<text x="78.4" y="128.5">A6</text>
<text x="78.4" y="130.8">A7</text>
<text x="154.4" y="128.5">16</text>
<text x="160.7" y="129.5">VCC</text>
<text x="172.7" y="129.5">Y0</text>
<text x="172.7" y="131.8">Y1</text>
<text x="179" y="128.5">15</text>
<text x="179" y="130.8">14</text>
<text x="66.4" y="137.7">B10</text>
<text x="67.5" y="133.1">B8</text>
<text x="67.5" y="135.4">B9</text>
<text x="78.4" y="133.1">A8</text>
<text x="78.4" y="135.4">A9</text>
<text x="78.4" y="137.7">A10</text>
<text x="155.5" y="133.1">1</text>
<text x="155.5" y="135.4">2</text>
<text x="155.5" y="137.7">3</text>
<text x="160.7" y="134.1">A</text>
<text x="160.7" y="136.4">B</text>
<text x="172.7" y="134.1">Y2</text>
<text x="172.7" y="136.4">Y3</text>
<text x="179" y="133.1">13</text>
<text x="179" y="135.4">12</text>
<text x="179" y="137.7">11</text>
<text x="66.4" y="140">B11</text>
<text x="66.4" y="142.3">B12</text>
<text x="78.4" y="140">A11</text>
<text x="78.4" y="142.3">A12</text>
<text x="160.7" y="138.7">C</text>
<text x="172.7" y="138.7">Y4</text>
<text x="172.7" y="141">Y5</text>
<text x="172.7" y="143.3">Y6</text>
<text x="179" y="140">10</text>
<text x="179" y="142.3">9</text>
<text x="66.4" y="144.5">B13</text>
<text x="66.4" y="146.8">B14</text>
<text x="66.4" y="149.1">B15</text>
<text x="78.4" y="144.5">A13</text>
<text x="78.4" y="146.8">A14</text>
<text x="78.4" y="149.1">A15</text>
<text x="155.5" y="144.5">6</text>
<text x="155.5" y="146.8">4</text>
<text x="155.5" y="149.1">5</text>
<text x="160.7" y="145.5">G1</text>
<text x="160.7" y="147.8">G2A#</text>
<text x="172.7" y="145.5">Y7</text>
<text x="179" y="144.5">7</text>
<text x="66.4" y="151.4">B16</text>
<text x="66.4" y="153.7">B17</text>
<text x="66.4" y="156">B18</text>
<text x="78.4" y="151.4">A16</text>
<text x="78.4" y="153.7">A17</text>
<text x="78.4" y="156">A18</text>
<text x="155.5" y="153.7">8</text>
<text x="160.7" y="150.1">G2B#</text>
<text x="160.7" y="154.7">GND</text>
<text x="66.4" y="158.3">B19</text>
<text x="66.4" y="160.5">B20</text>
<text x="78.4" y="158.3">A19</text>
<text x="78.4" y="160.5">A20</text>
<text x="342.9" y="185.7">1</text>
<text x="352.7" y="185.7">2</text>
<text x="342.9" y="188">3</text>
<text x="342.9" y="190.3">5</text>
<text x="352.7" y="188">4</text>
<text x="352.7" y="190.3">6</text>
<text x="341.8" y="197.1">11</text>
<text x="342.9" y="192.5">7</text>
<text x="342.9" y="194.8">9</text>
<text x="352.7" y="192.5">8</text>
<text x="352.7" y="194.8">10</text>
<text x="352.7" y="197.1">12</text>
<text x="341.8" y="199.4">13</text>
<text x="341.8" y="201.7">15</text>
<text x="341.8" y="204">17</text>
<text x="352.7" y="199.4">14</text>
<text x="352.7" y="201.7">16</text>
<text x="352.7" y="204">18</text>
<text x="341.8" y="206.3">19</text>
<text x="341.8" y="208.5">21</text>
<text x="352.7" y="206.3">20</text>
<text x="352.7" y="208.5">22</text>
<text x="341.8" y="210.8">23</text>
<text x="341.8" y="213.1">25</text>
<text x="352.7" y="210.8">24</text>
<text x="352.7" y="213.1">26</text>
</g>
</svg>
